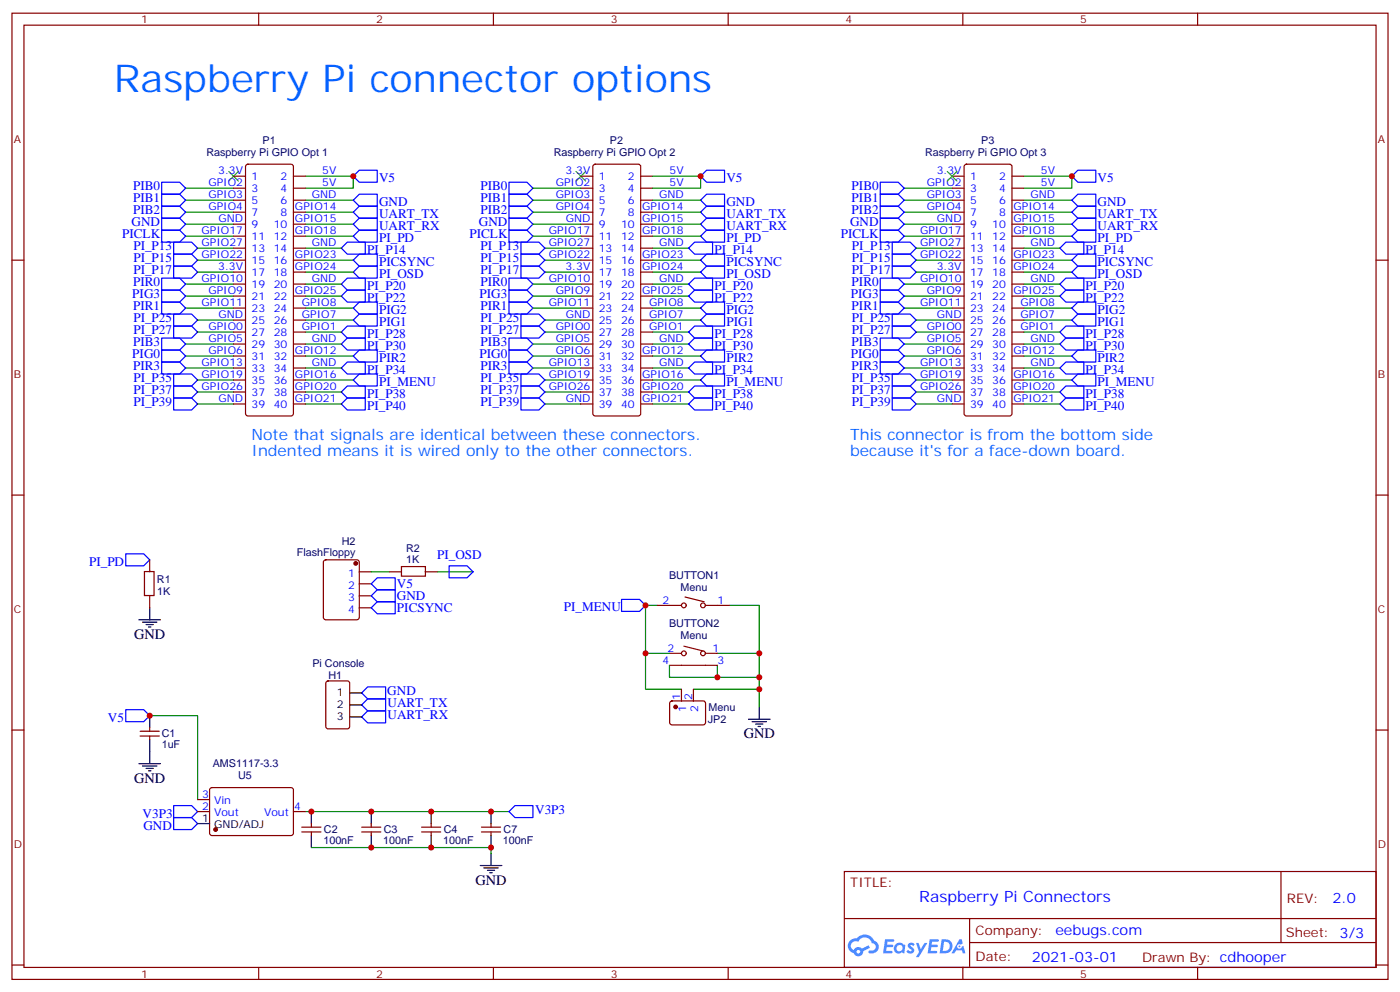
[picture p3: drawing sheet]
<svg xmlns="http://www.w3.org/2000/svg" width="412mm" height="292mm" viewBox="0 0 412 292" stroke-linecap="round" stroke-linejoin="round" font-family="sans-serif">
<g fill="none" stroke="#870000" stroke-width=".35">
<path d="M3.5 3.9h405.4v284.3h-405.4zM7.1 7.4h398.2v277.3h-398.2zM76.2 3.9v3.5M145.3 3.9v3.5M214.5 3.9v3.5M283.6 3.9v3.5M352.8 3.9v3.5M3.5 76.6h3.6M405.3 76.6h3.6M3.5 145.7h3.6M405.3 145.7h3.6M3.5 214.8h3.6"/>
<path d="M405.3 214.8h3.6M248.7 256.5h156.6v28.2h-156.6zM377.3 256.5v20.9M248.7 270.3h156.5M285.6 277.4h119.6M285.6 270.3v14.1M3.5 284h3.6M76.2 284.7v3.5M145.3 284.7v3.5M214.5 284.7v3.5M283.6 284.7v3.5M352.8 284.7v3.5"/>
<path d="M405.3 284h3.6"/>
</g>
<g fill="#5487ff">
<path d="M267.7 277.6a1.22 1.22 0 0 1 1.7 .3l-.4 .6a.47 .47 0 0 0-.3-.4 .47 .47 0 0 0-.5 .2l.1 .2a1.14 1.14 0 0 1 .8 1.8 1.14 1.14 0 0 1-1.9-.1l-.2-.1 .5-.6 .7 .4a.29 .29 0 0 0 .3-.2 .29 .29 0 0 0-.2-.3 1.04 1.04 0 0 1-.6-1.8z"/>
<path d="M260.7 276.4h2.4l.3 .2-.2 .5h-1.8l-.1 .9h1.5l.3 .4-.3 .3h-1.6l-.2 1.1 1.7 .1 .2 .3-.2 .3-2.6 .1z"/>
<path d="M273.8 276.4h2.4l.3 .2-.1 .5h-1.8l-.2 .9h1.6l.3 .4-.4 .3h-1.6l-.1 1.1 1.7 .1 .2 .3-.2 .3h-2.6z"/>
<path d="M282.6 276.4h.7l.3 1.3-.6 .3a.69 .69 0 0 0-1 .2 .69 .69 0 0 0 .4 1 .69 .69 0 0 0 .9-.6l.5-.3 .6 2.2h-.8l-.2-.8h-1.8l-.5 .8h-.8z"/>
<path d="M269.8 277.5h.8l.6 1.8 1.1-1.8h.9l-2.6 4.2h-.8l.9-1.6z"/>
<path d="M277.4 276.4l-.6 4.2h1.3a2.11 2.11 0 0 0 2.5-2.2 2.11 2.11 0 0 0-2.5-2zM278.1 277.1a1.39 1.39 0 0 1 1.7 1.5 1.39 1.39 0 0 1-1.8 1.2h-.3z"/>
<path d="M263.7 278a1.54 1.54 0 0 0-.1 2.2 1.54 1.54 0 0 0 2.2 .1l.6 .3 .3-2.3-.2-.3h-.4a1.49 1.49 0 0 0-2.4 0zM264 279a.94 .94 0 0 1 1.8 0 .94 .94 0 0 1-1.8 0z"/>
<path d="M250.4 276.8a2.18 2.18 0 0 0 1.1 3.7 1.44 1.44 0 0 0 1.6 .9 1.44 1.44 0 0 0 1.2-1.5l2-1-.5-.7-1.9 1a1.47 1.47 0 0 0-2.4 .4 1.39 1.39 0 0 1-.7-1.9 1.39 1.39 0 0 1 2-.5 2.12 2.12 0 0 1 2.2-1.3 2.12 2.12 0 0 1 1.9 1.7 1.14 1.14 0 0 1 1.1 1.4 1.14 1.14 0 0 1-1.7 .7 .43 .43 0 0 0-.5 .4 .43 .43 0 0 0 .4 .5 1.98 1.98 0 0 0 2.5-1.3 1.98 1.98 0 0 0-1.2-2.5 3.1 3.1 0 0 0-5.3-.7l-.9 .1zM252.3 280.1a.55 .55 0 0 1 1.1 0 .55 .55 0 0 1-1.1 0z"/>
<circle cx="282.6" cy="278.5" r=".26"/>
</g>
<path d="M67.4 50.4l2.8 2.9M70.2 50.4l-2.8 2.9M169.7 50.4l2.8 2.9M172.5 50.4l-2.8 2.9M279 50.4l2.9 2.9M281.9 50.4l-2.9 2.9" fill="none" stroke="#3c3" stroke-width=".35"/>
<g fill="none" stroke="#008700" stroke-width=".35">
<path d="M54.7 55.4h14.1M54.7 58.9h14.1M90 51.9h14.1v3.5h-14.1M90 58.9h14.1M157 55.4h14.1M157 58.9h14.1M192.3 51.9h14.1v3.5h-14.1M192.3 58.9h14.1M266.3 55.4h14.2M266.3 58.9h14.2M301.6 51.9h14.1v3.5h-14.1M301.6 58.9h14.1"/>
<path d="M54.7 62.4h14.1M54.7 66h14.1M54.7 69.5h14.1M58.2 76.6h10.6M58.2 73h10.6M90 62.4h14.1M90 66h14.1M90 69.5h14.1M90 76.6h14.1M90 73h10.5M157 62.4h14.1M157 66h14.1"/>
<path d="M157 69.5h14.1M160.5 76.6h10.6M160.5 73h10.6M192.3 62.4h14.1M192.3 66h14.1M192.3 69.5h14.1M192.3 76.6h14.1M192.3 73h10.5M266.3 62.4h14.2M266.3 66h14.2M266.3 69.5h14.2M269.9 76.6h10.6"/>
<path d="M269.9 73h10.6M301.6 62.4h14.1M301.6 66h14.1M301.6 69.5h14.1M301.6 76.6h14.1M301.6 73h10.6M54.7 83.6h14.1M54.7 87.1h14.1M54.7 90.7h14.1M58.2 97.7h10.6M58.2 94.2h10.6M58.2 80.1h10.6"/>
<path d="M90 83.6h10.5M90 87.1h10.5M90 90.7h14.1M90 97.7h10.5M90 94.2h14.1M90 80.1h14.1M157 83.6h14.1M157 87.1h14.1M157 90.7h14.1M160.5 97.7h10.6M160.5 94.2h10.6M160.5 80.1h10.6"/>
<path d="M192.3 83.6h10.5M192.3 87.1h10.5M192.3 90.7h14.1M192.3 97.7h10.5M192.3 94.2h14.1M192.3 80.1h14.1M266.3 83.6h14.2M266.3 87.1h14.2M266.3 90.7h14.2M269.9 97.7h10.6M269.9 94.2h10.6M269.9 80.1h10.6"/>
<path d="M301.6 83.6h10.6M301.6 87.1h10.6M301.6 90.7h14.1M301.6 97.7h10.6M301.6 94.2h14.1M301.6 80.1h14.1M54.7 101.2h14.1M54.7 104.8h14.1M54.7 108.3h14.1M58.2 118.9h10.6M58.2 115.4h10.6M58.2 111.8h10.6"/>
<path d="M90 101.2h10.5M90 104.8h14.1M90 108.3h10.5M90 118.9h10.5M90 115.4h10.5M90 111.8h14.1M157 101.2h14.1M157 104.8h14.1M157 108.3h14.1M160.5 118.9h10.6M160.5 115.4h10.6M160.5 111.8h10.6"/>
<path d="M192.3 101.2h10.5M192.3 104.8h14.1M192.3 108.3h10.5M192.3 118.9h10.5M192.3 115.4h10.5M192.3 111.8h14.1M266.3 101.2h14.2M266.3 104.8h14.2M266.3 108.3h14.2M269.9 118.9h10.6M269.9 115.4h10.6M269.9 111.8h10.6"/>
<path d="M301.6 101.2h10.6M301.6 104.8h14.1M301.6 108.3h10.6M301.6 118.9h10.6M301.6 115.4h10.6M301.6 111.8h14.1M109.4 168.3h5.3M128.8 168.3h10.5M193.7 178.2h-3.6v24.6h10.6M214.8 178.2h8.9v29.9M190.1 192.3h7.1M197.2 195.8v3.5h26.5"/>
<path d="M211.3 192.3h12.4M211.3 195.8v3.5M44.1 210.6h14.1v24.7M204.3 202.8h19.4M90 238.8h59.9M91.7 249.4h52.9v1.8"/>
</g>
<g fill="none" stroke="#00f" stroke-width=".35">
<path d="M47.6 57.2h5.3l1.8 1.7-1.8 1.8h-5.3zM47.6 53.6h5.3l1.8 1.8-1.8 1.8h-5.3zM104.1 58.9l1.7-1.7h5.3v3.5h-5.3zM105.8 50.1h5.3v3.5h-5.3l-1.7-1.7zM149.9 53.6h5.3l1.8 1.8-1.8 1.8h-5.3zM149.9 57.2h5.3l1.8 1.7-1.8 1.8h-5.3zM208.1 50.1h5.3v3.5h-5.3l-1.7-1.7zM208.1 57.2h5.3v3.5h-5.3l-1.7-1.8zM259.3 57.2h5.3l1.7 1.7-1.7 1.8h-5.3zM259.3 53.6h5.3l1.7 1.8-1.7 1.8h-5.3zM317.5 57.2h5.3v3.5h-5.3l-1.8-1.8zM317.5 50.1h5.3v3.5h-5.3l-1.8-1.7z"/>
<path d="M47.6 60.7h5.3l1.8 1.7-1.8 1.8h-5.3zM47.6 67.7h5.3l1.8 1.8-1.8 1.8h-5.3zM47.6 64.2h5.3l1.8 1.8-1.8 1.7h-5.3zM51.2 71.3h5.2l1.8 1.7-1.8 1.8h-5.2zM51.2 74.8h5.2l1.8 1.8-1.8 1.7h-5.2zM51.2 78.3h5.2l1.8 1.8-1.8 1.7h-5.2zM102.3 71.3h5.3v3.5h-5.3l-1.8-1.8zM104.1 69.5l1.7-1.8h5.3v3.6h-5.3zM104.1 66l1.7-1.8h5.3v3.5h-5.3zM104.1 62.4l1.7-1.7h5.3v3.5h-5.3zM105.8 74.8h5.3v3.5h-5.3l-1.7-1.7zM105.8 78.3h5.3v3.5h-5.3l-1.7-1.7z"/>
<path d="M149.9 64.2h5.3l1.8 1.8-1.8 1.7h-5.3zM149.9 67.7h5.3l1.8 1.8-1.8 1.8h-5.3zM149.9 60.7h5.3l1.8 1.7-1.8 1.8h-5.3zM153.5 78.3h5.2l1.8 1.8-1.8 1.7h-5.2zM153.5 74.8h5.2l1.8 1.8-1.8 1.7h-5.2zM153.5 71.3h5.2l1.8 1.7-1.8 1.8h-5.2zM204.6 71.3h5.3v3.5h-5.3l-1.8-1.8zM208.1 74.8h5.3v3.5h-5.3l-1.7-1.7zM208.1 60.7h5.3v3.5h-5.3l-1.7-1.8zM208.1 64.2h5.3v3.5h-5.3l-1.7-1.7zM208.1 67.7h5.3v3.6h-5.3l-1.7-1.8zM208.1 78.3h5.3v3.5h-5.3l-1.7-1.7z"/>
<path d="M259.3 60.7h5.3l1.7 1.7-1.7 1.8h-5.3zM259.3 67.7h5.3l1.7 1.8-1.7 1.8h-5.3zM259.3 64.2h5.3l1.7 1.8-1.7 1.7h-5.3zM262.8 71.3h5.3l1.8 1.7-1.8 1.8h-5.3zM262.8 74.8h5.3l1.8 1.8-1.8 1.7h-5.3zM262.8 78.3h5.3l1.8 1.8-1.8 1.7h-5.3zM314 71.3h5.3v3.5h-5.3l-1.8-1.8zM317.5 67.7h5.3v3.6h-5.3l-1.8-1.8zM317.5 64.2h5.3v3.5h-5.3l-1.8-1.7zM317.5 60.7h5.3v3.5h-5.3l-1.8-1.8zM317.5 74.8h5.3v3.5h-5.3l-1.8-1.7zM317.5 78.3h5.3v3.5h-5.3l-1.8-1.7z"/>
<path d="M47.6 81.8h5.3l1.8 1.8-1.8 1.8h-5.3zM47.6 85.4h5.3l1.8 1.7-1.8 1.8h-5.3zM47.6 88.9h5.3l1.8 1.8-1.8 1.7h-5.3zM47.6 99.5h5.3l1.8 1.7-1.8 1.8h-5.3zM51.2 96h5.2l1.8 1.7-1.8 1.8h-5.2zM51.2 92.4h5.2l1.8 1.8-1.8 1.8h-5.2zM102.3 99.5h5.3v3.5h-5.3l-1.8-1.8zM102.3 96h5.3v3.5h-5.3l-1.8-1.8zM102.3 85.4h5.3v3.5h-5.3l-1.8-1.8zM102.3 81.8h5.3v3.6h-5.3l-1.8-1.8zM104.1 94.2l1.7-1.8h5.3v3.6h-5.3zM104.1 90.7l1.7-1.8h5.3v3.5h-5.3z"/>
<path d="M149.9 99.5h5.3l1.8 1.7-1.8 1.8h-5.3zM149.9 88.9h5.3l1.8 1.8-1.8 1.7h-5.3zM149.9 85.4h5.3l1.8 1.7-1.8 1.8h-5.3zM149.9 81.8h5.3l1.8 1.8-1.8 1.8h-5.3zM153.5 92.4h5.2l1.8 1.8-1.8 1.8h-5.2zM153.5 96h5.2l1.8 1.7-1.8 1.8h-5.2zM204.6 81.8h5.3v3.6h-5.3l-1.8-1.8zM204.6 85.4h5.3v3.5h-5.3l-1.8-1.8zM204.6 96h5.3v3.5h-5.3l-1.8-1.8zM204.6 99.5h5.3v3.5h-5.3l-1.8-1.8zM208.1 88.9h5.3v3.5h-5.3l-1.7-1.7zM208.1 92.4h5.3v3.6h-5.3l-1.7-1.8z"/>
<path d="M259.3 81.8h5.3l1.7 1.8-1.7 1.8h-5.3zM259.3 85.4h5.3l1.7 1.7-1.7 1.8h-5.3zM259.3 88.9h5.3l1.7 1.8-1.7 1.7h-5.3zM259.3 99.5h5.3l1.7 1.7-1.7 1.8h-5.3zM262.8 96h5.3l1.8 1.7-1.8 1.8h-5.3zM262.8 92.4h5.3l1.8 1.8-1.8 1.8h-5.3zM314 99.5h5.3v3.5h-5.3l-1.8-1.8zM314 96h5.3v3.5h-5.3l-1.8-1.8zM314 85.4h5.3v3.5h-5.3l-1.8-1.8zM314 81.8h5.3v3.6h-5.3l-1.8-1.8zM317.5 92.4h5.3v3.6h-5.3l-1.8-1.8zM317.5 88.9h5.3v3.5h-5.3l-1.8-1.7z"/>
<path d="M47.6 103h5.3l1.8 1.8-1.8 1.7h-5.3zM47.6 106.5h5.3l1.8 1.8-1.8 1.8h-5.3zM51.2 117.1h5.2l1.8 1.8-1.8 1.7h-5.2zM51.2 113.6h5.2l1.8 1.8-1.8 1.7h-5.2zM51.2 110.1h5.2l1.8 1.7-1.8 1.8h-5.2zM102.3 113.6h5.3v3.5h-5.3l-1.8-1.7zM102.3 117.1h5.3v3.5h-5.3l-1.8-1.7zM102.3 106.5h5.3v3.6h-5.3l-1.8-1.8zM105.8 110.1h5.3v3.5h-5.3l-1.7-1.8zM105.8 103h5.3v3.5h-5.3l-1.7-1.7zM149.9 106.5h5.3l1.8 1.8-1.8 1.8h-5.3zM149.9 103h5.3l1.8 1.8-1.8 1.7h-5.3z"/>
<path d="M153.5 110.1h5.2l1.8 1.7-1.8 1.8h-5.2zM153.5 113.6h5.2l1.8 1.8-1.8 1.7h-5.2zM153.5 117.1h5.2l1.8 1.8-1.8 1.7h-5.2zM204.6 106.5h5.3v3.6h-5.3l-1.8-1.8zM204.6 117.1h5.3v3.5h-5.3l-1.8-1.7zM204.6 113.6h5.3v3.5h-5.3l-1.8-1.7zM208.1 103h5.3v3.5h-5.3l-1.7-1.7zM208.1 110.1h5.3v3.5h-5.3l-1.7-1.8zM259.3 103h5.3l1.7 1.8-1.7 1.7h-5.3zM259.3 106.5h5.3l1.7 1.8-1.7 1.8h-5.3zM262.8 117.1h5.3l1.8 1.8-1.8 1.7h-5.3zM262.8 113.6h5.3l1.8 1.8-1.8 1.7h-5.3z"/>
<path d="M262.8 110.1h5.3l1.8 1.7-1.8 1.8h-5.3zM314 113.6h5.3v3.5h-5.3l-1.8-1.7zM314 117.1h5.3v3.5h-5.3l-1.8-1.7zM314 106.5h5.3v3.6h-5.3l-1.8-1.8zM317.5 110.1h5.3v3.5h-5.3l-1.8-1.8zM317.5 103h5.3v3.5h-5.3l-1.8-1.7zM37 163h5.3l1.8 1.7-1.8 1.8h-5.3zM109.4 171.8l1.7-1.8h5.3v3.6h-5.3zM109.4 175.3l1.7-1.7h5.3v3.5h-5.3zM111.1 177.1h5.3v3.5h-5.3l-1.7-1.7zM132.3 166.5h5.3l1.7 1.8-1.7 1.7h-5.3zM183.1 176.4h5.3l1.7 1.8-1.7 1.7h-5.3z"/>
<path d="M37 208.8h5.3l1.8 1.8-1.8 1.8h-5.3zM106.5 207.4l1.8-1.7h5.3v3.5h-5.3zM106.5 203.9l1.8-1.8h5.3v3.6h-5.3zM108.3 209.2h5.3v3.5h-5.3l-1.8-1.7zM51.2 237.1h5.2l1.8 1.7-1.8 1.8h-5.2zM149.9 238.8l1.8-1.7h5.3v3.5h-5.3zM51.2 240.6h5.2l1.8 1.8-1.8 1.7h-5.2z"/>
</g>
<g fill="none" stroke="#870000" stroke-width=".35">
<path d="M68.8 51.9h3.5M68.8 55.4h3.5M68.8 58.9h3.5M72.6 48.5l.4-.2h12.7l.5 .2 .2 .5v72.7l-.2 .5-.5 .2h-12.7l-.5-.2-.2-.5v-72.7zM86.4 51.9h3.6M86.4 55.4h3.6M86.4 58.9h3.6M171.1 51.9h3.5M171.1 55.4h3.5M171.1 58.9h3.5M174.9 48.5l.4-.2h12.7l.5 .2 .2 .5v72.7l-.2 .5-.5 .2h-12.7l-.5-.2-.2-.5v-72.7zM188.7 51.9h3.6"/>
<path d="M188.7 55.4h3.6M188.7 58.9h3.6M280.5 51.9h3.5M280.5 55.4h3.5M280.5 58.9h3.5M284.2 48.5l.5-.2h12.7l.5 .2 .2 .5v72.7l-.2 .5-.5 .2h-12.7l-.5-.2-.2-.5v-72.7zM298.1 51.9h3.5M298.1 55.4h3.5M298.1 58.9h3.5M68.8 62.4h3.5M68.8 66h3.5M68.8 69.5h3.5"/>
<path d="M68.8 73h3.5M68.8 76.6h3.5M86.4 62.4h3.6M86.4 66h3.6M86.4 69.5h3.6M86.4 73h3.6M86.4 76.6h3.6M171.1 62.4h3.5M171.1 66h3.5M171.1 69.5h3.5M171.1 73h3.5M171.1 76.6h3.5"/>
<path d="M188.7 62.4h3.6M188.7 66h3.6M188.7 69.5h3.6M188.7 73h3.6M188.7 76.6h3.6M280.5 62.4h3.5M280.5 66h3.5M280.5 69.5h3.5M280.5 73h3.5M280.5 76.6h3.5M298.1 62.4h3.5M298.1 66h3.5"/>
<path d="M298.1 69.5h3.5M298.1 73h3.5M298.1 76.6h3.5M68.8 80.1h3.5M68.8 83.6h3.5M68.8 87.1h3.5M68.8 90.7h3.5M68.8 94.2h3.5M68.8 97.7h3.5M86.4 80.1h3.6M86.4 83.6h3.6M86.4 87.1h3.6"/>
<path d="M86.4 90.7h3.6M86.4 94.2h3.6M86.4 97.7h3.6M171.1 80.1h3.5M171.1 83.6h3.5M171.1 87.1h3.5M171.1 90.7h3.5M171.1 94.2h3.5M171.1 97.7h3.5M188.7 80.1h3.6M188.7 83.6h3.6M188.7 87.1h3.6"/>
<path d="M188.7 90.7h3.6M188.7 94.2h3.6M188.7 97.7h3.6M280.5 80.1h3.5M280.5 83.6h3.5M280.5 87.1h3.5M280.5 90.7h3.5M280.5 94.2h3.5M280.5 97.7h3.5M298.1 80.1h3.5M298.1 83.6h3.5M298.1 87.1h3.5"/>
<path d="M298.1 90.7h3.5M298.1 94.2h3.5M298.1 97.7h3.5M68.8 101.2h3.5M68.8 104.8h3.5M68.8 108.3h3.5M68.8 111.8h3.5M68.8 115.4h3.5M68.8 118.9h3.5M86.4 101.2h3.6M86.4 104.8h3.6M86.4 108.3h3.6"/>
<path d="M86.4 111.8h3.6M86.4 115.4h3.6M86.4 118.9h3.6M171.1 101.2h3.5M171.1 104.8h3.5M171.1 108.3h3.5M171.1 111.8h3.5M171.1 115.4h3.5M171.1 118.9h3.5M188.7 101.2h3.6M188.7 104.8h3.6M188.7 108.3h3.6"/>
<path d="M188.7 111.8h3.6M188.7 115.4h3.6M188.7 118.9h3.6M280.5 101.2h3.5M280.5 104.8h3.5M280.5 108.3h3.5M280.5 111.8h3.5M280.5 115.4h3.5M280.5 118.9h3.5M298.1 101.2h3.5M298.1 104.8h3.5M298.1 108.3h3.5"/>
<path d="M298.1 111.8h3.5M298.1 115.4h3.5M298.1 118.9h3.5M42.6 168.2h2.8v7h-2.8zM44.1 164.7v3.6M44.1 175.3v3.6M95.5 165l.5-.3h9.1l.7 .5v16.5l-.4 .6-9.4 .1-.7-.5-.1-16.4zM105.8 168.3h3.6M105.8 171.8h3.6M105.8 175.3h3.6M105.8 178.9h3.6M114.7 168.3h3.5"/>
<path d="M118.3 166.7h7v2.9h-7zM125.2 168.3h3.6M193.7 178.2h7M201.8 175.7l5.6 1.4M207.8 178.2h7M197.2 195.8h14.1M197.2 192.3h3.5M201.4 190.1l5.7 1.5M207.8 192.3h3.5M41.3 216.6h5.6M41.3 215.2h5.6M44.1 214.1v1.1"/>
<path d="M44.1 216.6v1.1M96.2 200.6l.5-.2h5.6l.7 .4v13l-.5 .6-5.8 .1-.7-.5v-12.9zM197.5 206.5l.5-.2h9.4l.4 .7v5.9l-.7 .4h-9.4l-.4-.7v-5.6zM200.7 202.8v3.6M204.3 202.8v3.6M58.2 238.8h3.5M58.2 235.3h3.5M62 232l.4-.2h23.6l.4 .7v13l-.7 .4-23.5-.1-.5-.6v-12.7zM86.4 238.8h3.6M88.9 244.8h5.6M88.9 243.4h5.6M91.7 242.4v1"/>
<path d="M91.7 244.8v1.1M106.5 244.8h5.7M106.5 243.4h5.7M109.4 242.4v1M109.4 244.8v1.1M124.2 244.8h5.6M124.2 243.4h5.6M127 242.4v1M127 244.8v1.1M141.8 244.8h5.7M141.8 243.4h5.7M144.6 242.4v1"/>
<path d="M144.6 244.8v1.1"/>
<circle cx="201.4" cy="178.2" r=".71"/>
<circle cx="207.1" cy="178.2" r=".71"/>
<circle cx="201.4" cy="192.3" r=".71"/>
<circle cx="207.1" cy="192.3" r=".71"/>
</g>
<g fill="none" stroke="#000" stroke-width=".35">
<path d="M44.1 178.9v3.5M40.9 182.4h6.4M42 183.1h4.2M43 183.8h2.2M43.7 184.5h.7M44.1 210.6v3.5M44.1 217.7v7M103 203.9h3.5M103 207.4h3.5M103 211h3.5M220.5 211.7h6.3M221.5 212.4h4.3"/>
<path d="M222.6 213.1h2.1M223.3 213.8h.7M223.7 208.1v3.6M40.9 224.7h6.4M42 225.4h4.2M43 226.1h2.2M43.7 226.8h.7M91.7 238.8v3.6M109.4 238.8v3.6M127 238.8v3.6M144.6 238.8v3.6M58.2 242.4h3.5"/>
<path d="M91.7 245.9v3.5M109.4 245.9v3.5M127 245.9v3.5M141.5 254.7h6.3M142.5 255.4h4.3M143.6 256.1h2.1M144.3 256.8h.7M144.6 245.9v3.5M144.6 251.2v3.5"/>
</g>
<g fill="#870000" stroke="#870000" stroke-width=".35">
<circle cx="63.5" cy="244.1" r=".53"/>
<circle cx="199" cy="208" r=".53"/>
<circle cx="104.8" cy="165.8" r=".53"/>
</g>
<g fill="#c00">
<circle cx="104.1" cy="51.9" r=".88"/>
<circle cx="206.4" cy="51.9" r=".88"/>
<circle cx="315.7" cy="51.9" r=".88"/>
<circle cx="127" cy="238.8" r=".88"/>
<circle cx="109.4" cy="249.4" r=".88"/>
<circle cx="109.4" cy="238.8" r=".88"/>
<circle cx="127" cy="249.4" r=".88"/>
<circle cx="91.7" cy="238.8" r=".88"/>
<circle cx="44.1" cy="210.6" r=".88"/>
<circle cx="223.7" cy="192.3" r=".88"/>
<circle cx="211.3" cy="199.3" r=".88"/>
<circle cx="223.7" cy="202.8" r=".88"/>
<circle cx="223.7" cy="199.3" r=".88"/>
<circle cx="190.1" cy="192.3" r=".88"/>
<circle cx="190.1" cy="178.2" r=".88"/>
<circle cx="144.6" cy="238.8" r=".88"/>
<circle cx="144.6" cy="249.4" r=".88"/>
</g>
<text font-size="11.3" fill="#0060ff" x="33.5" y="27.2">Raspberry Pi connector options</text>
<g font-size="4.6" fill="#0060ff">
<text x="74.1" y="129.5">Note that signals are identical between these connectors.</text>
<text x="250.5" y="129.5">This connector is from the bottom side</text>
<text x="74.1" y="134.1">Indented means it is wired only to the other connectors.</text>
<text x="250.5" y="134.1">because it's for a face-down board.</text>
</g>
<text font-size="4.6" fill="#00f" x="270.8" y="265.5">Raspberry Pi Connectors</text>
<g font-size="4.2">
<text x="39.5" y="188">GND</text>
<text x="219.1" y="217.3">GND</text>
<text x="39.5" y="230.4">GND</text>
<text x="140.1" y="260.3">GND</text>
</g>
<g font-size="4.2" fill="#00f">
<text x="392.5" y="265.7">2.0</text>
<text x="310.9" y="275.3">eebugs.com</text>
<text x="304" y="283.1">2021-03-01</text>
</g>
<g font-size="3.9" fill="#00f">
<text x="111.7" y="53.6">V5</text>
<text x="214" y="53.6">V5</text>
<text x="323.3" y="53.6">V5</text>
<text x="39.2" y="59.5">PIB1</text>
<text x="39.2" y="56">PIB0</text>
<text x="141.5" y="56">PIB0</text>
<text x="141.5" y="59.5">PIB1</text>
<text x="250.9" y="59.5">PIB1</text>
<text x="250.9" y="56">PIB0</text>
<text x="39.2" y="63">PIB2</text>
<text x="111.7" y="64.2">UART_TX</text>
<text x="111.7" y="60.7">GND</text>
<text x="141.5" y="63">PIB2</text>
<text x="214" y="60.7">GND</text>
<text x="214" y="64.2">UART_TX</text>
<text x="250.9" y="63">PIB2</text>
<text x="323.3" y="64.2">UART_TX</text>
<text x="323.3" y="60.7">GND</text>
<text x="36" y="70.1">PICLK</text>
<text x="38.7" y="66.6">GND</text>
<text x="111.7" y="71.3">PI_PD</text>
<text x="111.7" y="67.7">UART_RX</text>
<text x="138.3" y="70.1">PICLK</text>
<text x="141" y="66.6">GND</text>
<text x="214" y="67.7">UART_RX</text>
<text x="214" y="71.3">PI_PD</text>
<text x="247.7" y="70.1">PICLK</text>
<text x="250.4" y="66.6">GND</text>
<text x="323.3" y="71.3">PI_PD</text>
<text x="323.3" y="67.7">UART_RX</text>
<text x="39.3" y="73.6">PI_P13</text>
<text x="39.3" y="77.1">PI_P15</text>
<text x="108.1" y="74.8">PI_P14</text>
<text x="141.6" y="77.1">PI_P15</text>
<text x="141.6" y="73.6">PI_P13</text>
<text x="210.4" y="74.8">PI_P14</text>
<text x="250.9" y="73.6">PI_P13</text>
<text x="250.9" y="77.1">PI_P15</text>
<text x="319.8" y="74.8">PI_P14</text>
<text x="39.3" y="80.7">PI_P17</text>
<text x="111.7" y="78.3">PICSYNC</text>
<text x="111.7" y="81.8">PI_OSD</text>
<text x="141.6" y="80.7">PI_P17</text>
<text x="214" y="78.3">PICSYNC</text>
<text x="214" y="81.8">PI_OSD</text>
<text x="250.9" y="80.7">PI_P17</text>
<text x="323.3" y="78.3">PICSYNC</text>
<text x="323.3" y="81.8">PI_OSD</text>
<text x="39" y="87.7">PIG3</text>
<text x="39.2" y="84.2">PIR0</text>
<text x="108.1" y="88.9">PI_P22</text>
<text x="108.1" y="85.4">PI_P20</text>
<text x="141.3" y="87.7">PIG3</text>
<text x="141.5" y="84.2">PIR0</text>
<text x="210.4" y="85.4">PI_P20</text>
<text x="210.4" y="88.9">PI_P22</text>
<text x="250.6" y="87.7">PIG3</text>
<text x="250.9" y="84.2">PIR0</text>
<text x="319.8" y="88.9">PI_P22</text>
<text x="319.8" y="85.4">PI_P20</text>
<text x="39.2" y="91.3">PIR1</text>
<text x="39.3" y="94.8">PI_P25</text>
<text x="111.7" y="96">PIG1</text>
<text x="111.7" y="92.4">PIG2</text>
<text x="141.5" y="91.3">PIR1</text>
<text x="141.6" y="94.8">PI_P25</text>
<text x="214" y="92.4">PIG2</text>
<text x="214" y="96">PIG1</text>
<text x="250.9" y="91.3">PIR1</text>
<text x="250.9" y="94.8">PI_P25</text>
<text x="323.3" y="96">PIG1</text>
<text x="323.3" y="92.4">PIG2</text>
<text x="39.2" y="101.8">PIB3</text>
<text x="39.3" y="98.3">PI_P27</text>
<text x="108.1" y="99.5">PI_P28</text>
<text x="141.5" y="101.8">PIB3</text>
<text x="141.6" y="98.3">PI_P27</text>
<text x="210.4" y="99.5">PI_P28</text>
<text x="250.9" y="101.8">PIB3</text>
<text x="250.9" y="98.3">PI_P27</text>
<text x="319.8" y="99.5">PI_P28</text>
<text x="39" y="105.4">PIG0</text>
<text x="108.1" y="103">PI_P30</text>
<text x="111.7" y="106.5">PIR2</text>
<text x="141.3" y="105.4">PIG0</text>
<text x="210.4" y="103">PI_P30</text>
<text x="214" y="106.5">PIR2</text>
<text x="250.6" y="105.4">PIG0</text>
<text x="319.8" y="103">PI_P30</text>
<text x="323.3" y="106.5">PIR2</text>
<text x="39.2" y="108.9">PIR3</text>
<text x="39.3" y="112.4">PI_P35</text>
<text x="108.1" y="110.1">PI_P34</text>
<text x="111.7" y="113.6">PI_MENU</text>
<text x="141.5" y="108.9">PIR3</text>
<text x="141.6" y="112.4">PI_P35</text>
<text x="210.4" y="110.1">PI_P34</text>
<text x="214" y="113.6">PI_MENU</text>
<text x="250.9" y="108.9">PIR3</text>
<text x="250.9" y="112.4">PI_P35</text>
<text x="319.8" y="110.1">PI_P34</text>
<text x="323.3" y="113.6">PI_MENU</text>
<text x="39.3" y="119.5">PI_P39</text>
<text x="39.3" y="116">PI_P37</text>
<text x="108.1" y="117.1">PI_P38</text>
<text x="141.6" y="116">PI_P37</text>
<text x="141.6" y="119.5">PI_P39</text>
<text x="210.4" y="117.1">PI_P38</text>
<text x="250.9" y="119.5">PI_P39</text>
<text x="250.9" y="116">PI_P37</text>
<text x="319.8" y="117.1">PI_P38</text>
<text x="108.1" y="120.6">PI_P40</text>
<text x="210.4" y="120.6">PI_P40</text>
<text x="319.8" y="120.6">PI_P40</text>
<text x="26.2" y="166.5">PI_PD</text>
<text x="128.8" y="164.6">PI_OSD</text>
<text x="116.9" y="173">V5</text>
<text x="116.9" y="176.6">GND</text>
<text x="166.1" y="179.9">PI_MENU</text>
<text x="116.9" y="180.1">PICSYNC</text>
<text x="114.1" y="204.5">GND</text>
<text x="114.2" y="208.2">UART_TX</text>
<text x="31.8" y="212.4">V5</text>
<text x="114.2" y="211.7">UART_RX</text>
<text x="157.6" y="239.4">V3P3</text>
<text x="42" y="240.7">V3P3</text>
<text x="42.2" y="244.1">GND</text>
</g>
<g font-size="3.9" fill="#800">
<text x="250.5" y="261.1">TITLE:</text>
<text x="379.1" y="265.7">REV:</text>
<text x="287.4" y="275.3">Company:</text>
<text x="378.7" y="275.9">Sheet: 3/3</text>
<text x="287.4" y="282.9">Date:</text>
<text x="336.4" y="283">Drawn By: cdhooper</text>
</g>
<g font-size="3.2" fill="#800">
<text x="41.6" y="6.9">1</text>
<text x="110.8" y="6.9">2</text>
<text x="179.9" y="6.9">3</text>
<text x="249.1" y="6.9">4</text>
<text x="318.2" y="6.9">5</text>
<text x="4.1" y="42">A</text>
<text x="405.9" y="42">A</text>
<text x="4.1" y="111.1">B</text>
<text x="405.9" y="111.1">B</text>
<text x="4.1" y="180.3">C</text>
<text x="405.9" y="180.3">C</text>
<text x="4.1" y="249.4">D</text>
<text x="405.9" y="249.4">D</text>
<text x="41.6" y="287.7">1</text>
<text x="110.8" y="287.7">2</text>
<text x="179.9" y="287.7">3</text>
<text x="249.1" y="287.7">4</text>
<text x="318.2" y="287.7">5</text>
</g>
<g font-size="3.2" fill="#000080">
<text x="60.8" y="45.8">Raspberry Pi GPIO Opt 1</text>
<text x="77.4" y="42.3">P1</text>
<text x="163.1" y="45.8">Raspberry Pi GPIO Opt 2</text>
<text x="179.7" y="42.3">P2</text>
<text x="272.5" y="45.8">Raspberry Pi GPIO Opt 3</text>
<text x="289" y="42.3">P3</text>
<text x="100.7" y="160.5">H2</text>
<text x="87.5" y="163.7">FlashFloppy</text>
<text x="119.6" y="165.7">1K</text>
<text x="119.6" y="162.5">R2</text>
<text x="46.2" y="171.5">R1</text>
<text x="197.1" y="170.4">BUTTON1</text>
<text x="200.4" y="174">Menu</text>
<text x="46.3" y="175">1K</text>
<text x="197.1" y="184.6">BUTTON2</text>
<text x="200.4" y="188.1">Menu</text>
<text x="92" y="196.2">Pi Console</text>
<text x="96.7" y="199.8">H1</text>
<text x="208.7" y="209.3">Menu</text>
<text x="208.5" y="212.8">JP2</text>
<text x="47.6" y="220.2">1uF</text>
<text x="47.6" y="216.9">C1</text>
<text x="62.7" y="225.9">AMS1117-3.3</text>
<text x="70.1" y="229.4">U5</text>
<text x="95.4" y="245.3">C2</text>
<text x="113.1" y="245.3">C3</text>
<text x="130.7" y="245.3">C4</text>
<text x="148.3" y="245.3">C7</text>
<text x="95.2" y="248.4">100nF</text>
<text x="112.9" y="248.4">100nF</text>
<text x="130.5" y="248.4">100nF</text>
<text x="148.2" y="248.4">100nF</text>
</g>
<g font-size="3.2" fill="#00f">
<text x="64.3" y="51.2">3.3V</text>
<text x="74.1" y="52.9">1</text>
<text x="82.6" y="52.9">2</text>
<text x="94.9" y="51.2">5V</text>
<text x="166.6" y="51.2">3.3V</text>
<text x="176.4" y="52.9">1</text>
<text x="185" y="52.9">2</text>
<text x="197.3" y="51.2">5V</text>
<text x="275.9" y="51.2">3.3V</text>
<text x="285.8" y="52.9">1</text>
<text x="294.3" y="52.9">2</text>
<text x="306.6" y="51.2">5V</text>
<text x="61.4" y="58.2">GPIO3</text>
<text x="61.4" y="54.7">GPIO2</text>
<text x="74.1" y="56.4">3</text>
<text x="74.1" y="60">5</text>
<text x="82.6" y="56.4">4</text>
<text x="82.6" y="60">6</text>
<text x="91.8" y="58.2">GND</text>
<text x="94.9" y="54.7">5V</text>
<text x="163.7" y="54.7">GPIO2</text>
<text x="163.7" y="58.2">GPIO3</text>
<text x="176.4" y="56.4">3</text>
<text x="176.4" y="60">5</text>
<text x="185" y="56.4">4</text>
<text x="185" y="60">6</text>
<text x="194.2" y="58.2">GND</text>
<text x="197.3" y="54.7">5V</text>
<text x="273.1" y="58.2">GPIO3</text>
<text x="273.1" y="54.7">GPIO2</text>
<text x="285.8" y="56.4">3</text>
<text x="285.8" y="60">5</text>
<text x="294.3" y="56.4">4</text>
<text x="294.3" y="60">6</text>
<text x="303.5" y="58.2">GND</text>
<text x="306.6" y="54.7">5V</text>
<text x="61.4" y="61.7">GPIO4</text>
<text x="64.3" y="65.3">GND</text>
<text x="74.1" y="63.5">7</text>
<text x="82.6" y="63.5">8</text>
<text x="86.9" y="65.3">GPIO15</text>
<text x="86.9" y="61.7">GPIO14</text>
<text x="163.7" y="61.7">GPIO4</text>
<text x="166.6" y="65.3">GND</text>
<text x="176.4" y="63.5">7</text>
<text x="185" y="63.5">8</text>
<text x="189.2" y="61.7">GPIO14</text>
<text x="189.2" y="65.3">GPIO15</text>
<text x="273.1" y="61.7">GPIO4</text>
<text x="276" y="65.3">GND</text>
<text x="285.8" y="63.5">7</text>
<text x="294.3" y="63.5">8</text>
<text x="298.6" y="65.3">GPIO15</text>
<text x="298.6" y="61.7">GPIO14</text>
<text x="59.4" y="68.8">GPIO17</text>
<text x="74.1" y="67">9</text>
<text x="74.1" y="70.6">11</text>
<text x="80.6" y="67">10</text>
<text x="80.6" y="70.6">12</text>
<text x="86.9" y="68.8">GPIO18</text>
<text x="161.7" y="68.8">GPIO17</text>
<text x="176.4" y="67">9</text>
<text x="176.4" y="70.6">11</text>
<text x="182.9" y="67">10</text>
<text x="182.9" y="70.6">12</text>
<text x="189.2" y="68.8">GPIO18</text>
<text x="271" y="68.8">GPIO17</text>
<text x="285.8" y="67">9</text>
<text x="285.8" y="70.6">11</text>
<text x="292.3" y="67">10</text>
<text x="292.3" y="70.6">12</text>
<text x="298.6" y="68.8">GPIO18</text>
<text x="59.4" y="75.8">GPIO22</text>
<text x="59.4" y="72.3">GPIO27</text>
<text x="74.1" y="74.1">13</text>
<text x="74.1" y="77.6">15</text>
<text x="80.6" y="74.1">14</text>
<text x="80.6" y="77.6">16</text>
<text x="86.9" y="75.8">GPIO23</text>
<text x="91.8" y="72.3">GND</text>
<text x="161.7" y="72.3">GPIO27</text>
<text x="161.7" y="75.8">GPIO22</text>
<text x="176.4" y="74.1">13</text>
<text x="176.4" y="77.6">15</text>
<text x="182.9" y="74.1">14</text>
<text x="182.9" y="77.6">16</text>
<text x="189.2" y="75.8">GPIO23</text>
<text x="194.2" y="72.3">GND</text>
<text x="271" y="75.8">GPIO22</text>
<text x="271" y="72.3">GPIO27</text>
<text x="285.8" y="74.1">13</text>
<text x="285.8" y="77.6">15</text>
<text x="292.3" y="74.1">14</text>
<text x="292.3" y="77.6">16</text>
<text x="298.6" y="75.8">GPIO23</text>
<text x="303.5" y="72.3">GND</text>
<text x="59.4" y="82.9">GPIO10</text>
<text x="64.3" y="79.4">3.3V</text>
<text x="74.1" y="81.1">17</text>
<text x="80.6" y="81.1">18</text>
<text x="86.9" y="79.4">GPIO24</text>
<text x="91.8" y="82.9">GND</text>
<text x="161.7" y="82.9">GPIO10</text>
<text x="166.6" y="79.4">3.3V</text>
<text x="176.4" y="81.1">17</text>
<text x="182.9" y="81.1">18</text>
<text x="189.2" y="79.4">GPIO24</text>
<text x="194.2" y="82.9">GND</text>
<text x="271" y="82.9">GPIO10</text>
<text x="275.9" y="79.4">3.3V</text>
<text x="285.8" y="81.1">17</text>
<text x="292.3" y="81.1">18</text>
<text x="298.6" y="79.4">GPIO24</text>
<text x="303.5" y="82.9">GND</text>
<text x="59.4" y="90">GPIO11</text>
<text x="61.4" y="86.4">GPIO9</text>
<text x="74.1" y="84.7">19</text>
<text x="74.1" y="88.2">21</text>
<text x="80.6" y="84.7">20</text>
<text x="80.6" y="88.2">22</text>
<text x="86.9" y="86.4">GPIO25</text>
<text x="88.9" y="90">GPIO8</text>
<text x="161.7" y="90">GPIO11</text>
<text x="163.7" y="86.4">GPIO9</text>
<text x="176.4" y="84.7">19</text>
<text x="176.4" y="88.2">21</text>
<text x="182.9" y="84.7">20</text>
<text x="182.9" y="88.2">22</text>
<text x="189.2" y="86.4">GPIO25</text>
<text x="191.2" y="90">GPIO8</text>
<text x="271" y="90">GPIO11</text>
<text x="273.1" y="86.4">GPIO9</text>
<text x="285.8" y="84.7">19</text>
<text x="285.8" y="88.2">21</text>
<text x="292.3" y="84.7">20</text>
<text x="292.3" y="88.2">22</text>
<text x="298.6" y="86.4">GPIO25</text>
<text x="300.6" y="90">GPIO8</text>
<text x="64.3" y="93.5">GND</text>
<text x="74.1" y="91.7">23</text>
<text x="74.1" y="95.2">25</text>
<text x="80.6" y="91.7">24</text>
<text x="80.6" y="95.2">26</text>
<text x="88.9" y="93.5">GPIO7</text>
<text x="166.6" y="93.5">GND</text>
<text x="176.4" y="91.7">23</text>
<text x="176.4" y="95.2">25</text>
<text x="182.9" y="91.7">24</text>
<text x="182.9" y="95.2">26</text>
<text x="191.2" y="93.5">GPIO7</text>
<text x="276" y="93.5">GND</text>
<text x="285.8" y="91.7">23</text>
<text x="285.8" y="95.2">25</text>
<text x="292.3" y="91.7">24</text>
<text x="292.3" y="95.2">26</text>
<text x="300.6" y="93.5">GPIO7</text>
<text x="61.4" y="100.5">GPIO5</text>
<text x="61.4" y="97">GPIO0</text>
<text x="74.1" y="98.8">27</text>
<text x="80.6" y="98.8">28</text>
<text x="88.9" y="97">GPIO1</text>
<text x="91.8" y="100.5">GND</text>
<text x="163.7" y="97">GPIO0</text>
<text x="163.7" y="100.5">GPIO5</text>
<text x="176.4" y="98.8">27</text>
<text x="182.9" y="98.8">28</text>
<text x="191.2" y="97">GPIO1</text>
<text x="194.2" y="100.5">GND</text>
<text x="273.1" y="100.5">GPIO5</text>
<text x="273.1" y="97">GPIO0</text>
<text x="285.8" y="98.8">27</text>
<text x="292.3" y="98.8">28</text>
<text x="300.6" y="97">GPIO1</text>
<text x="303.5" y="100.5">GND</text>
<text x="59.4" y="107.6">GPIO13</text>
<text x="61.4" y="104.1">GPIO6</text>
<text x="74.1" y="102.3">29</text>
<text x="74.1" y="105.8">31</text>
<text x="80.6" y="102.3">30</text>
<text x="80.6" y="105.8">32</text>
<text x="86.9" y="104.1">GPIO12</text>
<text x="91.8" y="107.6">GND</text>
<text x="161.7" y="107.6">GPIO13</text>
<text x="163.7" y="104.1">GPIO6</text>
<text x="176.4" y="102.3">29</text>
<text x="176.4" y="105.8">31</text>
<text x="182.9" y="102.3">30</text>
<text x="182.9" y="105.8">32</text>
<text x="189.2" y="104.1">GPIO12</text>
<text x="194.2" y="107.6">GND</text>
<text x="271" y="107.6">GPIO13</text>
<text x="273.1" y="104.1">GPIO6</text>
<text x="285.8" y="102.3">29</text>
<text x="285.8" y="105.8">31</text>
<text x="292.3" y="102.3">30</text>
<text x="292.3" y="105.8">32</text>
<text x="298.6" y="104.1">GPIO12</text>
<text x="303.5" y="107.6">GND</text>
<text x="59.4" y="111.1">GPIO19</text>
<text x="74.1" y="109.4">33</text>
<text x="74.1" y="112.9">35</text>
<text x="80.6" y="109.4">34</text>
<text x="80.6" y="112.9">36</text>
<text x="86.9" y="111.1">GPIO16</text>
<text x="161.7" y="111.1">GPIO19</text>
<text x="176.4" y="109.4">33</text>
<text x="176.4" y="112.9">35</text>
<text x="182.9" y="109.4">34</text>
<text x="182.9" y="112.9">36</text>
<text x="189.2" y="111.1">GPIO16</text>
<text x="271" y="111.1">GPIO19</text>
<text x="285.8" y="109.4">33</text>
<text x="285.8" y="112.9">35</text>
<text x="292.3" y="109.4">34</text>
<text x="292.3" y="112.9">36</text>
<text x="298.6" y="111.1">GPIO16</text>
<text x="59.4" y="114.7">GPIO26</text>
<text x="64.3" y="118.2">GND</text>
<text x="74.1" y="116.4">37</text>
<text x="74.1" y="119.9">39</text>
<text x="80.6" y="116.4">38</text>
<text x="80.6" y="119.9">40</text>
<text x="86.9" y="114.7">GPIO20</text>
<text x="86.9" y="118.2">GPIO21</text>
<text x="161.7" y="114.7">GPIO26</text>
<text x="166.6" y="118.2">GND</text>
<text x="176.4" y="116.4">37</text>
<text x="176.4" y="119.9">39</text>
<text x="182.9" y="116.4">38</text>
<text x="182.9" y="119.9">40</text>
<text x="189.2" y="118.2">GPIO21</text>
<text x="189.2" y="114.7">GPIO20</text>
<text x="271" y="114.7">GPIO26</text>
<text x="276" y="118.2">GND</text>
<text x="285.8" y="116.4">37</text>
<text x="285.8" y="119.9">39</text>
<text x="292.3" y="116.4">38</text>
<text x="292.3" y="119.9">40</text>
<text x="298.6" y="114.7">GPIO20</text>
<text x="298.6" y="118.2">GPIO21</text>
<text x="102.5" y="169.7">1</text>
<text x="102.5" y="173.2">2</text>
<text x="102.5" y="176.7">3</text>
<text x="195.2" y="177.8">2</text>
<text x="211.3" y="177.8">1</text>
<text x="102.5" y="180.3">4</text>
<text x="196.6" y="191.9">2</text>
<text x="209.9" y="191.9">1</text>
<text x="195.2" y="195.4">4</text>
<text x="211.3" y="195.4">3</text>
<text x="200.3" y="206.1" transform="rotate(-90 200.3 206.1)">1</text>
<text x="202.1" y="209.6" transform="rotate(-90 202.1 209.6)">1</text>
<text x="203.9" y="206.1" transform="rotate(-90 203.9 206.1)">2</text>
<text x="205.6" y="209.6" transform="rotate(-90 205.6 209.6)">2</text>
<text x="59.5" y="238.5">2</text>
<text x="59.5" y="234.9">3</text>
<text x="63" y="236.7">Vin</text>
<text x="86.6" y="238.5">4</text>
<text x="63" y="240.2">Vout</text>
<text x="77.8" y="240.2">Vout</text>
</g>
<g font-size="3.2">
<text x="99.2" y="205">1</text>
<text x="99.2" y="208.5">2</text>
<text x="99.2" y="212">3</text>
<text x="59.5" y="242">1</text>
<text x="63" y="243.8">GND/ADJ</text>
</g>
</svg>
